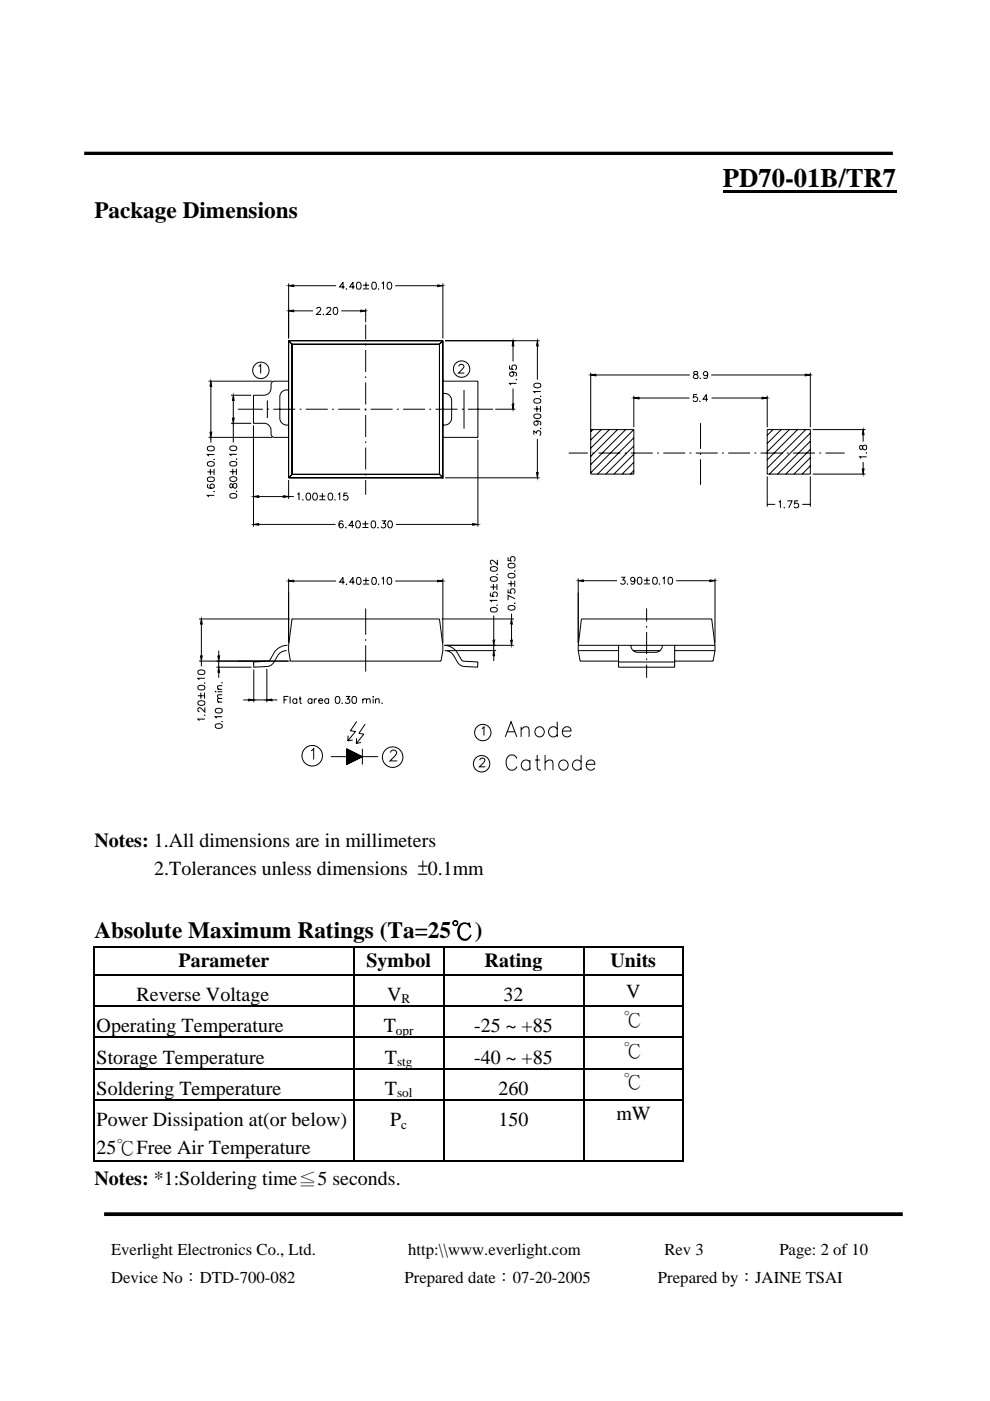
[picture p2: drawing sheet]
<svg xmlns="http://www.w3.org/2000/svg" width="210mm" height="297mm" viewBox="0 0 210 297" stroke-linecap="round" stroke-linejoin="round" font-family="sans-serif">
<path d="M22.1 257.4h169.3" fill="none" stroke="#000" stroke-width=".79" stroke-linecap="butt"/>
<path d="M24.2 51.6h167.3v118.5h-167.3z" fill="#fff"/>
<g fill="none" stroke="#000" stroke-width=".21">
<path d="M75.8 59.9a.45 .45 0 0 1 .7 .2l.1 .4a.65 .65 0 0 1-.6 .8 .95 .95 0 0 1-.2-1.4zM77.6 59.8v1.3M79 59.9a.47 .47 0 0 1 .7 .2l.1 .4a.66 .66 0 0 1-.4 .8h-.2a.98 .98 0 0 1-.2-1.4zM82.3 59.9a.45 .45 0 0 1 .7 .2l.1 .4a.66 .66 0 0 1-.5 .8h-.1a.93 .93 0 0 1-.2-1.4zM54.8 77.7l.5-.4v1.9M61.2 72.2h32.7v29.1h-32.7zM61.2 65.9l1.1-.2v.4zM61.2 60.6l1.1-.2v.4zM61.2 60.1v11.7M61.9 73l-.7-.8 .7 .8M61.9 73h31.3v27.6h-31.3zM61.9 73v27.6"/>
<path d="M61.9 73h31.3M62.3 65.9h4.1M62.3 60.6h9M67.2 65.5l.3-.3h.4l.1 .3-.2 .5-.7 .7h1M68.6 66.5v.1M69.3 65.5l.3-.3h.4l.1 .3-.2 .5-.7 .7h1M70.8 65.2a.47 .47 0 0 1 .7 .3l.1 .3a.68 .68 0 0 1-.5 .9 .98 .98 0 0 1-.3-1.5zM72.4 65.9h4M73.1 60.8h-1.1l.7-1v1.5M73.5 61.2l.1 .1M75.2 60.8h-1.1l.7-1v1.5M76.4 65.7l1.1 .2-1.1 .2z"/>
<path d="M77 60.5h1.3M77 61.3h1.3M77.5 65.4v2.9M77.5 68.8v3.2M77.5 72.9v.4M77.5 74.2v4.7M77.5 79.8v.4M77.5 65.9h.1M77.5 68.8h.1M80.3 61.2l.1 .1M80.9 60.1l.4-.3v1.5M83.8 60.6h9"/>
<path d="M92.8 60.4l1.1 .2-1.1 .2zM93.2 73l.7-.8-.7 .8M93.2 73v27.6M93.9 60.1v11.7M94.4 72.2h20M97.3 77.7l.2-.4h.5l.3 .1 .1 .4-1.2 1.3h1.2M108 77.5v.7l.7 .1a.52 .52 0 0 1 0-.8 .52 .52 0 0 1 .8 .1 .52 .52 0 0 1-.3 .8M108.5 78.9a.47 .47 0 0 1 .4 .6 .47 .47 0 0 1-.7 .2 .47 .47 0 0 1 0-.8h.3a.7 .7 0 0 1 1 .5l-.2 .3M108.8 72.2l.1 1.2h-.3zM108.8 73.4v3.2M113.9 72.2l.2 1.2h-.4zM113.9 73.4v7.1"/>
<path d="M125.2 79.5l1.1-.2v.4zM125.2 79v21.5h9.2v-9.4l-9.2 9.1M126.3 79.5h20M147.2 78.8v.4l.4 .2a.43 .43 0 0 1 .4 .4 .43 .43 0 0 1-.4 .4h-.4l-.2-.4 .2-.3 .6-.3 .1-.2-.3-.2zM150.1 79.2a.47 .47 0 0 1-.7 .4 .47 .47 0 0 1-.2-.7 .47 .47 0 0 1 .8 .1l.1 .2a.69 .69 0 0 1-.6 1l-.3-.2M150.8 79.5h19.9M170.7 79.3l1.1 .2-1.1 .2zM171.8 79v11.6M171.8 79.5h.1M44 98.1l.6-.2a.65 .65 0 0 1 .8 .5 .85 .85 0 0 1-1.4 0zM44 94.8l.6-.2a.66 .66 0 0 1 .8 .4v.2a.85 .85 0 0 1-1.4 0zM44.2 92.7h13.5"/>
<path d="M44.2 80.8h13.5M44.5 91.6h.4l-.2 1.1zM44.6 99.4v1.3M44.7 80.8l.2 1.1h-.4zM44.7 81.9v9.7M44.7 92.7v1.2M45.4 97.3l-.1 .1M45.4 99.4v1.3M45.4 96.4h-1.4l.2 .3M48.8 98l.6-.2a.67 .67 0 0 1 .8 .4 .76 .76 0 0 1-.7 .6 .76 .76 0 0 1-.8-.6zM48.8 94.8l.6-.2a.65 .65 0 0 1 .8 .5 .85 .85 0 0 1-1.5 0zM49 83.8h4.3"/>
<path d="M49 89.7h4.3M49.3 88.6h.4l-.2 1.1zM49.4 99.4v1.3M49.5 83.8l.2 1.1h-.4zM49.5 84.9v3.7M49.5 89.7v4.1M50.1 97.2l.1 .1h-.1M50.1 99.4v1.3M50.2 96.3h-1.5l.3 .4M50.4 86.8h5.3M53.7 90.2v21.5M56.7 86.8h.3"/>
<path d="M56.7 84.9v3.7M58 86.8h4.6M61.2 80.8h-3.1l-.3 .1-.3 .4-.1 1.2-.1 .5a1.44 1.44 0 0 1-1.3 .8h-2.3v5.9h2.3a1.52 1.52 0 0 1 1.5 1.5v1l.5 .5h3.2M61.2 82.7a1.54 1.54 0 0 0-1.9 1.5v4.4a1.52 1.52 0 0 0 1.5 1.5h.4M63.5 86.8h.4M64.8 86.8h4.7M70.4 86.8h.4M71.7 86.8h4.7M77.3 86.8h.4M77.5 81.1v4.7M77.5 86.7v.4M77.5 88v4.6"/>
<path d="M77.5 93.6v.3M77.5 94.9v4.6M78.6 86.8h4.6M84.2 86.8h.3M85.5 86.8h4.6M91 86.8h.4M92.4 86.8h4.6M93.9 83.4h.4a1.52 1.52 0 0 1 1.5 1.5v3.7a1.52 1.52 0 0 1-1.5 1.5h-.4M93.9 80.8h7.4v11.9h-7.4M97.9 86.8h.4M98.4 82.7v8.2M99.2 86.8h5.3"/>
<path d="M101.3 93.2v18.5M105 86.8h4.3M108.6 85.6h.3l-.1 1.2zM108.8 82.4v3.2M109.5 80.3l-.1 .1M109.5 81.3h-1.5l.3 .3M113.2 92.2v-.8l.5 .4a.5 .5 0 0 1 .9-.4 .5 .5 0 0 1-.2 .9M113.2 86.7h1.3M113.3 88l.5-.2a.64 .64 0 0 1 .9 .5 .8 .8 0 0 1-.8 .5 .8 .8 0 0 1-.7-.6zM113.3 84.7l.5-.2a.64 .64 0 0 1 .9 .4v.2a.8 .8 0 0 1-.8 .4 .8 .8 0 0 1-.7-.6zM113.3 81.4l.5-.2a.64 .64 0 0 1 .9 .5v.1a.8 .8 0 0 1-.8 .4 .8 .8 0 0 1-.7-.5zM113.7 89.3a.46 .46 0 0 1 .3 .6 .46 .46 0 0 1-.7 .2 .46 .46 0 0 1 .1-.8h.3a.68 .68 0 0 1 1 .5l-.2 .3"/>
<path d="M113.8 86.1v1.2M113.9 93v7.2M114.6 90.7l-.1 .1M114.6 83.9l-.1 .1M114.6 86.1v1.2M114.7 83h-1.5l.3 .4M120.6 96.1h4.1M125.2 91.1h9.2M125.6 96.1h.3M125.7 91.1l-.5 .4M126.9 96.1h4.6M127.5 91.1l-2.3 2.2"/>
<path d="M129.2 91.1l-4 3.9M130.9 91.1l-5.7 5.7M132.5 96.1h.3M132.7 91.1l-7.5 7.4M133.8 96.1h4.6M134.4 84.4l1.1-.2v.4zM134.4 92.8l-7.7 7.7M134.4 94.6l-6 5.9M134.4 96.3l-4.2 4.2M134.4 98l-2.5 2.5M134.4 99.8l-.8 .7M134.4 83.9v6.7"/>
<path d="M135.5 84.4h10.7M139.3 96.1h.4M140.6 96.1h4.7M146.2 96.1h.4M147.5 96.1h4.7M147.8 83.7h-.7l-.1 .6a.53 .53 0 0 1 .8 0 .53 .53 0 0 1-.1 .8 .53 .53 0 0 1-.8-.2M148.4 85l.1 .1M148.5 80.1l.1 .1M148.5 89.7v5.4M148.5 96.1v.3M148.5 97.4v5.4M150.1 84.6h-1l.7-.9v1.4"/>
<path d="M150.9 84.4h10.6M153.1 96.1h.4M154.4 96.1h4.6M160 96.1h.3M161.3 96.1h4.6M161.5 84.2l1.2 .2-1.2 .2zM162.7 83.9v6.7M163.9 91.1l-1.2 1.2M165.6 91.1l-2.9 2.9M166.8 96.1h.4M167.4 91.1l-4.7 4.7M168.1 96.1h4.7"/>
<path d="M169.1 91.1l-6.4 6.4M170.8 91.1l-8.1 8.2M171.8 91.8l-8.7 8.7M171.8 93.6l-6.9 6.9M171.8 95.3l-5.2 5.2M171.8 97l-3.5 3.5M171.8 98.8l-1.7 1.7M171.8 91.1v9.4M171.8 91.1h-9.1v9.4h9.1M172.3 91.1h11.2M173.7 96.1h.4M175 96.1h4.1"/>
<path d="M182.3 94.5a.57 .57 0 0 0 .2 .8l.3-.1 .1-.4a.43 .43 0 0 1 .4-.4 .43 .43 0 0 1 .4 .3v.5l-.2 .2a.71 .71 0 0 1-.7-.9zM182.8 99.4h.4l-.2 1.1zM183 91.1l.2 1.1h-.4zM183 92.2v1.4M183 98v1.4M183.7 95.9l-.1 .1M183.7 96.9h-1.4l.2 .3M44 100.1h1.2M44 101.3l.6-.2a.66 .66 0 0 1 .8 .5v.1a.85 .85 0 0 1-1.4 0zM44.2 102.7l-.2 .1a.49 .49 0 0 0 .2 .7h1a.46 .46 0 0 0 .1-.8 .46 .46 0 0 0-.7 .2 .46 .46 0 0 0 .4 .6M45.4 104.1l-.1 .1M45.4 105h-1.4l.2 .4"/>
<path d="M48.7 100h1.3M48.8 104.8l.6-.2a.66 .66 0 0 1 .8 .5 .76 .76 0 0 1-.7 .5 .76 .76 0 0 1-.8-.5zM48.8 102.6a.57 .57 0 0 0 .1 .8h.3l.2-.7a.41 .41 0 0 1 .5-.2 .41 .41 0 0 1 .3 .3l-.1 .6a.56 .56 0 0 1-.6 0 .56 .56 0 0 1-.2-.6l-.2-.2zM48.8 101.3l.6-.2a.65 .65 0 0 1 .8 .5 .79 .79 0 0 1-.8 .5 .79 .79 0 0 1-.7-.6zM50.1 104.1h.1h-.1M53.7 105.3l1.2-.2v.4zM53.7 111.2l1.2-.2v.4zM54.9 105.3h5.2M54.9 111.2h16.2M60.1 105.1l1.1 .2-1.1 .2zM61.2 101.8v4M61.2 105.3h1.1"/>
<path d="M61.9 100.6l-.7 .7 .7-.7M61.9 100.6h31.3M63.1 104.8l.3-.3v1.5M64.2 105.9l.1 .1M65.1 104.6a.48 .48 0 0 1 .7 .2l.1 .4a.66 .66 0 0 1-.5 .8h-.1a.93 .93 0 0 1-.2-1.4zM66.5 104.6a.5 .5 0 0 1 .7 .2l.1 .4a.66 .66 0 0 1-.4 .8h-.2a.95 .95 0 0 1-.2-1.4zM67.7 105.2h1.3M67.7 106h1.3M68.3 104.5v1.3M69.8 104.6a.5 .5 0 0 1 .7 .2v.4a.66 .66 0 0 1-.4 .8h-.1a.95 .95 0 0 1-.2-1.4zM71 105.9l.1 .1M71.7 104.8l.3-.3v1.5"/>
<path d="M72.7 110.6l-.1-.1a.45 .45 0 0 0-.7 .2 .73 .73 0 0 0 .5 1.2 .47 .47 0 0 0 .4-.5 .47 .47 0 0 0-.5-.4 .47 .47 0 0 0-.4 .4M73.4 111.8h.1M73.7 104.5h-.7l-.1 .7a.53 .53 0 0 1 .8 0 .53 .53 0 0 1-.1 .7 .53 .53 0 0 1-.8-.2M75.1 111.4h-1.1l.7-1v1.5M75.6 110.5a.45 .45 0 0 1 .7 .2l.1 .4a.68 .68 0 0 1-.6 .8 .96 .96 0 0 1-.2-1.4zM76.8 111.1h1.3M76.8 111.8h1.3M77.5 110.4v1.3M77.5 100.5v.3M77.5 101.8v3.1M78.9 110.5a.45 .45 0 0 1 .7 .2l.1 .4a.65 .65 0 0 1-.6 .8 .96 .96 0 0 1-.2-1.4zM80.2 111.8v.1v-.1"/>
<path d="M80.9 110.4h.8l-.4 .6a.5 .5 0 0 1 .4 .8 .5 .5 0 0 1-.9-.2M82.4 110.5a.45 .45 0 0 1 .7 .2l.1 .4a.68 .68 0 0 1-.6 .8 .96 .96 0 0 1-.2-1.4zM83.9 111.2h16.3M93.2 100.6l.7 .7v-29.1h-32.7v29.1M93.2 100.6l.7 .7h-32.7M94.4 101.3h20M100.2 111l1.1 .2-1.1 .2zM101.3 111.2h.1M105.5 118.7v1l-.8-.7-.5-.2-.2 .1v.4l.3 .3M107.7 118.2v.7h.7a.53 .53 0 0 1-.1-.8 .53 .53 0 0 1 .8 .1 .53 .53 0 0 1-.2 .8M107.8 119.6l.6-.2a.66 .66 0 0 1 .8 .4v.2a.85 .85 0 0 1-1.5 0zM113.7 100.2h.4l-.2 1.1z"/>
<path d="M162.7 101v6.4M162.7 106.9h1.7M165.1 106.5l.4-.3v1.5M166.3 107.5l.1 .1M166.9 106.2h1l-.7 1.5M169.2 106.2h-.7l-.1 .6a.52 .52 0 0 1 .8 0 .52 .52 0 0 1-.1 .8 .52 .52 0 0 1-.7-.2M170.1 106.9h1.7M171.8 101v6.4M172.3 100.5h11.2M42.2 131.2h19.2M42.5 139h.4l-.2 1.2zM42.7 131.2l.2 1.1h-.4z"/>
<path d="M42.7 132.3v6.7M46.2 139h.4l-.2 1.2zM46.4 137.9v1.1M60.8 137.9l-.8 .2-.6 .4-1.4 2-.5 .5-.8 .3-2.9 .2M61 136.8a3.3 3.3 0 0 0-2.9 1.7l-.8 1.4-.4 .3-3.1 .2v1.1M61.2 123.2l1.1-.2v.4zM61.2 122.7v13.6M61.9 131.2h31.3l.7 5.6v1.1l-.4 2.3h-31.9l-.4-2.3v-1.1zM61.9 131.2h.1M62.3 123.2h9M73.1 123.4h-1.1l.7-1v1.5M73.5 123.8h.1"/>
<path d="M75.2 123.4h-1.1l.7-1v1.5M75.8 122.5a.48 .48 0 0 1 .7 .2l.1 .4a.65 .65 0 0 1-.6 .8 .95 .95 0 0 1-.2-1.4zM77 123.1h1.3M77 123.8h1.3M77.5 129v5.6M77.5 135.5v.4M77.5 136.8v5.6M77.6 122.4v1.3M79 122.5a.5 .5 0 0 1 .7 .2l.1 .4a.66 .66 0 0 1-.4 .8h-.2a.98 .98 0 0 1-.2-1.4zM80.3 123.8h.1M80.9 122.7l.4-.3v1.5M82.3 122.5a.48 .48 0 0 1 .7 .2l.1 .4a.66 .66 0 0 1-.5 .8h-.1a.93 .93 0 0 1-.2-1.4z"/>
<path d="M83.8 123.2h9M92.8 123l1.1 .2-1.1 .2zM93.6 131.2h15.3M93.9 122.7v13.6M94.1 136.8a3.3 3.3 0 0 1 2.9 1.7l.8 1.4 .4 .3 3.1 .2v1.1l-2.9-.2-.7-.2-.5-.5-1.5-2.1-.6-.4-.8-.2M94.4 136.8h14.5M94.8 137.9h10.4M104 125.7v.7h.6a.52 .52 0 0 1 0-.8 .52 .52 0 0 1 .8 .2 .52 .52 0 0 1-.2 .7M104 124.5h1.2M104 129l.6-.2a.67 .67 0 0 1 .9 .5 .85 .85 0 0 1-1.5 0zM104 122.5l.6-.2a.64 .64 0 0 1 .9 .5 .85 .85 0 0 1-1.5 0zM104 120.3l.6-.2a.67 .67 0 0 1 .9 .6 .85 .85 0 0 1-1.5 0z"/>
<path d="M104.5 135.7h.4l-.2 1.1zM104.6 123.8v1.3M104.7 137.9l.2 1.1h-.4zM104.7 130.5v5.2M104.7 136.8v1.1M104.7 139v1.2M105.4 128.2l.1 .1h-.2M105.4 121.7l-.1 .1M105.4 123.8v1.3M105.5 127.3h-1.5l.2 .4M107.7 125v.7l.7 .1a.53 .53 0 0 1-.1-.8 .53 .53 0 0 1 .8 0 .53 .53 0 0 1-.2 .8M107.7 123.8h1.3"/>
<path d="M107.8 128.6l.6-.2a.66 .66 0 0 1 .8 .4v.1a.85 .85 0 0 1-1.5 0zM107.8 121.8l.6-.2a.66 .66 0 0 1 .8 .4v.1a.85 .85 0 0 1-1.5 0zM108.3 135.7h.3l-.1 1.1zM108.4 123.1v1.3M108.5 131.2l.1 1.1h-.3zM108.5 130.1v1.1M108.5 132.3v3.4M109.1 127.8v.2v-.1M109.1 121v.1M109.1 123.1v1.3M109.2 127l-1.5-.8v1M122.6 123.1l1.1-.2v.4z"/>
<path d="M122.6 137.9l.4 2.3h8.1M122.6 136.8h29M122.6 137.9h8.5M122.6 136.8l.7-5.6h27.6l.7 5.6M122.6 122.6v13.7M122.6 136.8v1.1M123.7 123.1h7.1M131.1 136.8v4.7h11.9v-4.7M131.7 122.4h.8l-.4 .6a.49 .49 0 0 1 .3 .7 .49 .49 0 0 1-.8-.1M133.1 123.7v.1M133.8 136.8a1.47 1.47 0 0 0 1.3 1.5h3.9a1.45 1.45 0 0 0 1.4-1.5M134.3 137.9h5.6"/>
<path d="M134.6 122.9a.46 .46 0 0 1-.6 .4 .46 .46 0 0 1-.2-.7 .46 .46 0 0 1 .7 0l.1 .3a.71 .71 0 0 1-.6 1l-.2-.2M135.3 122.4a.51 .51 0 0 1 .7 .3l.1 .3a.66 .66 0 0 1-.4 .9h-.2a.95 .95 0 0 1-.2-1.5zM136.5 123.8h1.3M136.5 123h1.3M137.1 129v2.8M137.1 132.7v.4M137.1 134v4.7M137.1 139.6v.4M137.2 122.4v1.3M138.6 122.4a.51 .51 0 0 1 .7 .3l.1 .3a.66 .66 0 0 1-.5 .9h-.1a.95 .95 0 0 1-.2-1.5zM139.8 123.7l.1 .1M140.5 122.7l.3-.3v1.5"/>
<path d="M141.8 122.4a.48 .48 0 0 1 .7 .3l.1 .3a.65 .65 0 0 1-.6 .9 .95 .95 0 0 1-.2-1.5zM143 137.9h8.6M143.4 123.1h7.1M150.5 122.9l1.1 .2-1.1 .2zM151.6 137.9l-.4 2.3h-8.2M151.6 122.6v13.7M151.6 136.8v1.1M42 147.5h1.2M42 148.8l.6-.2a.66 .66 0 0 1 .8 .4v.1a.83 .83 0 0 1-1.4 0zM42 145.5l.6-.2a.65 .65 0 0 1 .8 .6 .85 .85 0 0 1-1.4 0zM42 142.2l.6-.2a.65 .65 0 0 1 .8 .6 .85 .85 0 0 1-1.4 0zM42.2 140.2h19.2"/>
<path d="M42.6 146.9v1.2M42.7 140.2v1.1M43.4 151.5l-.1 .1M43.4 144.7l-.1 .1M43.4 146.9v1.2M43.4 152.5h-1.4l.2 .3M43.4 150v1l-.9-.9h-.3l-.2 .1v.4l.3 .3M43.4 143.8h-1.4l.2 .4M45.7 153.6l.6-.2a.65 .65 0 0 1 .8 .6 .85 .85 0 0 1-1.5 0zM45.7 150.4l.6-.2a.66 .66 0 0 1 .8 .4v.1a.85 .85 0 0 1-1.5 0zM45.7 146.6v.1zM45.9 141.5h7.4"/>
<path d="M46.1 148.9h1M46.1 146.7h1M46.1 146.2h1M46.4 141.5l.2 1.1h-.4zM46.4 140.2v1.3M46.4 142.6v1.1M47.1 152.9l-.1 .1M47.1 144.7h-.1M47.1 152h-1.5l.3 .3M47.1 148.1h-.9l-.1 .4 .3 .4M47.1 147.3l-.9 .1-.1 .3 .3 .4M47.1 145.4l-.9 .1-.1 .3 .3 .4"/>
<path d="M50.3 140.2h6M51.6 148.4h1.1M52.7 148.2l1.1 .2-1.1 .2zM53.8 141.5h.1M53.8 141.9v7M53.8 148.4h2.8M56.6 148.4l1.1-.2v.4zM56.6 141.8v7.1M57.7 148.4h1.1M60.2 148.4h.6M61.2 147.7h-1v1.4M61.5 147.7v1.4"/>
<path d="M62.9 148.4a.48 .48 0 0 0-.7-.1 .48 .48 0 0 0 0 .7 .48 .48 0 0 0 .7-.1M62.9 148.1v1M63.4 148.1h.5M63.6 147.7v1.2l.1 .2h.3M66 159.2l.5-.5v2.3M66.1 148.4a.47 .47 0 0 0-.7-.1 .47 .47 0 0 0 0 .7 .47 .47 0 0 0 .7-.1M66.1 148.1v1M66.6 148.1v1M67.2 148.1a.47 .47 0 0 0-.6 .5M67.6 148.6h.8a.48 .48 0 0 0-.5-.4 .48 .48 0 0 0-.4 .5 .48 .48 0 0 0 .4 .4l.5-.2M69.7 148.4a.47 .47 0 0 0-.7-.1 .47 .47 0 0 0 0 .7 .47 .47 0 0 0 .7-.1M69.7 148.1v1"/>
<path d="M71.3 147.7a.49 .49 0 0 1 .7 .2l.1 .4a.65 .65 0 0 1-.6 .8 .95 .95 0 0 1-.2-1.4zM72.6 149v.1M73.3 147.7h.8l-.4 .5a.5 .5 0 0 1 .4 .8 .5 .5 0 0 1-.9-.1M73.5 158.7l3.3 1.7-3.3 1.7zM73.6 158.8l-.1 .1M73.7 158.8l-.2 .2M73.7 158.9l-.2 .2M73.8 156l-.1 1.1M73.8 158.9l-.3 .3M73.9 158.9l-.4 .5M74 159l-.5 .5M74.1 159l-.6 .6"/>
<path d="M74.1 159.1l-.6 .6M74.2 159.1l-.7 .7M74.3 159.2l-.8 .8M74.4 159.2l-.9 .9M74.4 159.2l-.9 1M74.5 159.3l-1 1M74.6 159.3l-1.1 1.1M74.7 159.3l-1.2 1.2M74.8 159.4l-1.3 1.3M74.8 156.9l-1.1 .2M74.8 147.7a.51 .51 0 0 1 .7 .2l.1 .4a.66 .66 0 0 1-.4 .8h-.2a.95 .95 0 0 1-.2-1.4zM74.8 159.4l-1.3 1.4"/>
<path d="M74.9 159.5l-1.4 1.4M75 159.5l-1.5 1.5M75.1 159.5l-1.6 1.6M75.2 159.6l-1.7 1.6M75.2 159.6l-1.7 1.8M75.3 159.7l-1.8 1.8M75.4 159.7l-1.9 1.9M75.5 159.7l-2 2M75.5 159.8l-2 2M75.6 156.5l-.1 1.1M75.6 153l-1.3 1.9 1.1 .2-1.7 2M75.6 159.8l-2.1 2.2"/>
<path d="M75.7 159.9l-2.2 2.2M75.8 159.9l-2.1 2.1M75.9 159.9l-2 2M75.9 160l-1.7 1.8M76.6 157.4l-1.1 .2M76.8 158.7v3.4M76.9 148.4l.4-.3 .3 .1 .1 .9M76.9 148.1v1M77.4 153.5l-1.3 2 1.1 .2-1.7 1.9M77.7 148.4l.3-.3 .4 .1 .1 .9M79 147.7h.2zM79.1 148.1v1"/>
<path d="M79.6 148.4l.4-.3 .3 .1 .1 .9M79.6 148.1v1M81 149l.1 .1M82.8 159.6l.1-.3 .3-.3 .7 .2a.53 .53 0 0 1 .1 .7l-1.3 1.4h1.5M102.2 154.5l.4-.4v1.9M107.1 156.2l1.3-3.2 1.2 3.2M107.6 155.2h1.5M110.5 154.7l.8-.6 .7 .1 .2 .5v1.5M110.5 154.1v2.1M118.2 154.6a1.03 1.03 0 0 0-1.6-.2 1.03 1.03 0 0 0 0 1.5 1.03 1.03 0 0 0 1.6-.1M118.2 153v3.2M119.2 155h1.9a.94 .94 0 0 0-1.2-1 .94 .94 0 0 0-.7 1.3 .98 .98 0 0 0 .8 .9 .98 .98 0 0 0 1.1-.4"/>
<path d="M131.1 140.4h11.9M137.1 140.9v2.8M70.1 160.4h10.1M76 160l-1.6 1.6M76.1 160.1l-1.5 1.4M76.2 160.1l-1.3 1.3M76.3 160.1l-1.2 1.2M76.3 160.2l-.9 1M76.4 160.2l-.8 .9M76.5 160.3l-.7 .6M76.6 160.3l-.5 .5M76.7 160.3l-.4 .4"/>
<path d="M76.7 160.4l-.2 .2M76.8 160.4v.1M101.7 161.2l.1-.3 .3-.2h.3l.4 .4-.3 .6-.8 .9h1.2M109.6 160.8a1.18 1.18 0 0 0-1.3-.7 1.18 1.18 0 0 0-1 1.2 1.4 1.4 0 0 0 .3 1.5 1.4 1.4 0 0 0 1.5 .3l.5-.6M112.4 161.6a1.02 1.02 0 0 0-1.5-.2 1.02 1.02 0 0 0 0 1.6 1.02 1.02 0 0 0 1.5-.2M112.4 161.1v2.2M113.4 161.1h1.1M113.9 160.1v2.6l.1 .4 .7 .2M115.6 161.8l.7-.7 .8 .2 .1 .5v1.5M115.6 160.1v3.2M123.2 161.6a1.03 1.03 0 0 0-1.5-.2 1.03 1.03 0 0 0 0 1.6 1.03 1.03 0 0 0 1.5-.2M123.2 160.1v3.2"/>
<path d="M124.3 162.1h1.8a.94 .94 0 0 0-1.1-1 .94 .94 0 0 0-.7 1.3 .98 .98 0 0 0 .7 .9 .98 .98 0 0 0 1.1-.5"/>
<circle cx="55.3" cy="78.5" r="1.73"/>
<circle cx="97.9" cy="78.2" r="1.75"/>
<circle cx="102.4" cy="155.3" r="1.75"/>
<circle cx="114.4" cy="155.1" r="1.06"/>
<circle cx="66.2" cy="160.2" r="2.17"/>
<circle cx="83.3" cy="160.5" r="2.17"/>
<circle cx="102.1" cy="161.9" r="1.74"/>
<circle cx="119.5" cy="162.2" r="1.06"/>
</g>
<g fill="#000">
<path d="M61.2 65.9l1.1-.2v.4zM61.2 60.6l1.1-.2v.4zM76.4 65.7l1.1 .2-1.1 .2zM92.8 60.4l1.1 .2-1.1 .2zM108.8 72.2l.1 1.2h-.3zM113.9 72.2l.2 1.2h-.4zM125.2 79.5l1.1-.2v.4zM170.7 79.3l1.1 .2-1.1 .2zM44.7 80.8l.2 1.1h-.4zM44.5 91.6h.4l-.2 1.1zM49.5 83.8l.2 1.1h-.4zM49.3 88.6h.4l-.2 1.1z"/>
<path d="M108.6 85.6h.3l-.1 1.2zM134.4 84.4l1.1-.2v.4zM161.5 84.2l1.2 .2-1.2 .2zM183 91.1l.2 1.1h-.4zM182.8 99.4h.4l-.2 1.1zM53.7 105.3l1.2-.2v.4zM53.7 111.2l1.2-.2v.4zM60.1 105.1l1.1 .2-1.1 .2zM100.2 111l1.1 .2-1.1 .2zM113.7 100.2h.4l-.2 1.1zM42.7 131.2l.2 1.1h-.4zM42.5 139h.4l-.2 1.2z"/>
<path d="M46.2 139h.4l-.2 1.2zM61.2 123.2l1.1-.2v.4zM92.8 123l1.1 .2-1.1 .2zM104.7 137.9l.2 1.1h-.4zM104.5 135.7h.4l-.2 1.1zM108.3 135.7h.3l-.1 1.1zM108.5 131.2l.1 1.1h-.3zM122.6 123.1l1.1-.2v.4zM150.5 122.9l1.1 .2-1.1 .2zM46.4 141.5l.2 1.1h-.4zM52.7 148.2l1.1 .2-1.1 .2zM56.6 148.4l1.1-.2v.4z"/>
</g>
<g fill="#000">
<path d="M153.2 40.2h36.8v.6h-36.8zM19.9 200.6h.2v.3h-.2zM19.9 206.5h.2v.3h-.2zM19.9 213.2h.2v.3h-.2zM74.9 200.6h.3v.3h-.3zM74.9 206.5h.3v.3h-.3zM74.9 213.2h.3v.3h-.3zM94 200.6h.2v.3h-.2zM94 206.5h.2v.3h-.2zM94 213.2h.2v.3h-.2zM123.6 200.6h.2v.3h-.2zM123.6 206.5h.2v.3h-.2z"/>
<path d="M123.6 213.2h.2v.3h-.2zM144.8 200.6h.2v.3h-.2zM144.8 206.5h.2v.3h-.2zM144.8 213.2h.2v.3h-.2zM19.9 219.8h.2v.3h-.2zM19.9 226.5h.2v.3h-.2zM19.9 233.1h.2v.3h-.2zM74.9 219.8h.3v.3h-.3zM74.9 226.5h.3v.3h-.3zM74.9 233.1h.3v.3h-.3zM94 219.8h.2v.3h-.2zM94 226.5h.2v.3h-.2z"/>
<path d="M94 233.1h.2v.3h-.2zM123.6 219.8h.2v.3h-.2zM123.6 226.5h.2v.3h-.2zM123.6 233.1h.2v.3h-.2zM144.8 219.8h.2v.3h-.2zM144.8 226.5h.2v.3h-.2zM144.8 233.1h.2v.3h-.2zM144.8 246.1h.2v.3h-.2z"/>
</g>
<g fill="none" stroke="#000" stroke-width=".25">
<path d="M19.9 200.8h55M20 200.9v5.6M20 206.8v6.4M20 213.5v6.3M20.1 206.7h54.8M20.1 213.3h54.8M20.1 220h54.8M75 200.9v5.6M75 206.8v6.4M75 213.5v6.3M75.2 200.8h18.8M75.2 206.7h18.8"/>
<path d="M75.2 213.3h18.8M75.2 220h18.8M94.1 200.9v5.6M94.1 206.8v6.4M94.1 213.5v6.3M94.2 200.8h29.4M94.2 206.7h29.4M94.2 213.3h29.4M94.2 220h29.4M123.7 200.9v5.6M123.7 206.8v6.4M123.7 213.5v6.3"/>
<path d="M123.8 200.8h21M123.8 206.7h21M123.8 213.3h21M123.8 220h21M144.9 200.9v5.6M144.9 206.8v6.4M144.9 213.5v6.3M20 220.1v6.4M20 226.8v6.3M20 233.4v13M20.1 226.6h54.8M20.1 233.3h54.8"/>
<path d="M75 220.1v6.4M75 226.8v6.3M75 233.4v13M75.2 226.6h18.8M75.2 233.3h18.8M94.1 220.1v6.4M94.1 226.8v6.3M94.1 233.4v13M94.2 226.6h29.4M94.2 233.3h29.4M123.7 220.1v6.4M123.7 226.8v6.3"/>
<path d="M123.7 233.4v13M123.8 226.6h21M123.8 233.3h21M144.9 220.1v6.4M144.9 226.8v6.3M144.9 233.4v13M19.9 246.3h55M75.2 246.3h18.8M94.2 246.3h29.4M123.8 246.3h21"/>
</g>
<path d="M17.9 32.5h171.4" fill="none" stroke="#000" stroke-width=".71" stroke-linecap="butt"/>
<text font-size="5.7" x="153.2" y="39.6">PD70-01B/TR7</text>
<g font-size="4.9">
<text x="20" y="46.1">Package Dimensions</text>
<text x="20" y="198.9">Absolute Maximum Ratings (Ta=25℃)</text>
</g>
<g font-size="4.2">
<text x="20" y="179.6">Notes: 1.All dimensions are in millimeters</text>
<text x="32.7" y="185.4">2.Tolerances unless dimensions ±0.1mm</text>
<text x="37.8" y="205">Parameter</text>
<text x="77.7" y="205">Symbol</text>
<text x="102.8" y="205">Rating</text>
<text x="129.5" y="205">Units</text>
<text x="29" y="212.2">Reverse Voltage</text>
<text x="82.1" y="212.2">V</text>
<text x="106.8" y="212.2">32</text>
<text x="132.8" y="211.5">V</text>
<text x="20.5" y="218.9">Operating Temperature</text>
<text x="81.4" y="218.9">T</text>
<text x="100.5" y="218.9">-25 ~ +85</text>
<text x="132.2" y="217.5">℃</text>
<text x="20.5" y="225.5">Storage Temperature</text>
<text x="81.6" y="225.5">T</text>
<text x="100.5" y="225.5">-40 ~ +85</text>
<text x="132.2" y="224.1">℃</text>
<text x="20.5" y="232.2">Soldering Temperature</text>
<text x="81.6" y="232.2">T</text>
<text x="105.7" y="232.2">260</text>
<text x="132.2" y="230.8">℃</text>
<text x="20.5" y="238.8">Power Dissipation at(or below)</text>
<text x="82.7" y="238.8">P</text>
<text x="105.7" y="238.8">150</text>
<text x="130.7" y="237.4">mW</text>
<text x="20.5" y="244.6">25℃Free Air Temperature</text>
<text x="20" y="251.2">Notes: *1:Soldering time≦5 seconds.</text>
</g>
<g font-size="3.5">
<text x="23.6" y="266">Everlight Electronics Co., Ltd.</text>
<text x="86.6" y="266">http:\\www.everlight.com</text>
<text x="140.9" y="266">Rev 3</text>
<text x="165.2" y="266">Page: 2 of 10</text>
<text x="23.6" y="272">Device No：DTD-700-082</text>
<text x="85.8" y="272">Prepared date：07-20-2005</text>
<text x="139.5" y="272">Prepared by：JAINE TSAI</text>
</g>
<g font-size="2.8">
<text x="85.1" y="212.7">R</text>
<text x="83.9" y="219.4">opr</text>
<text x="84.2" y="226">stg</text>
<text x="84.2" y="232.7">sol</text>
<text x="85.1" y="239.3">c</text>
</g>
</svg>
